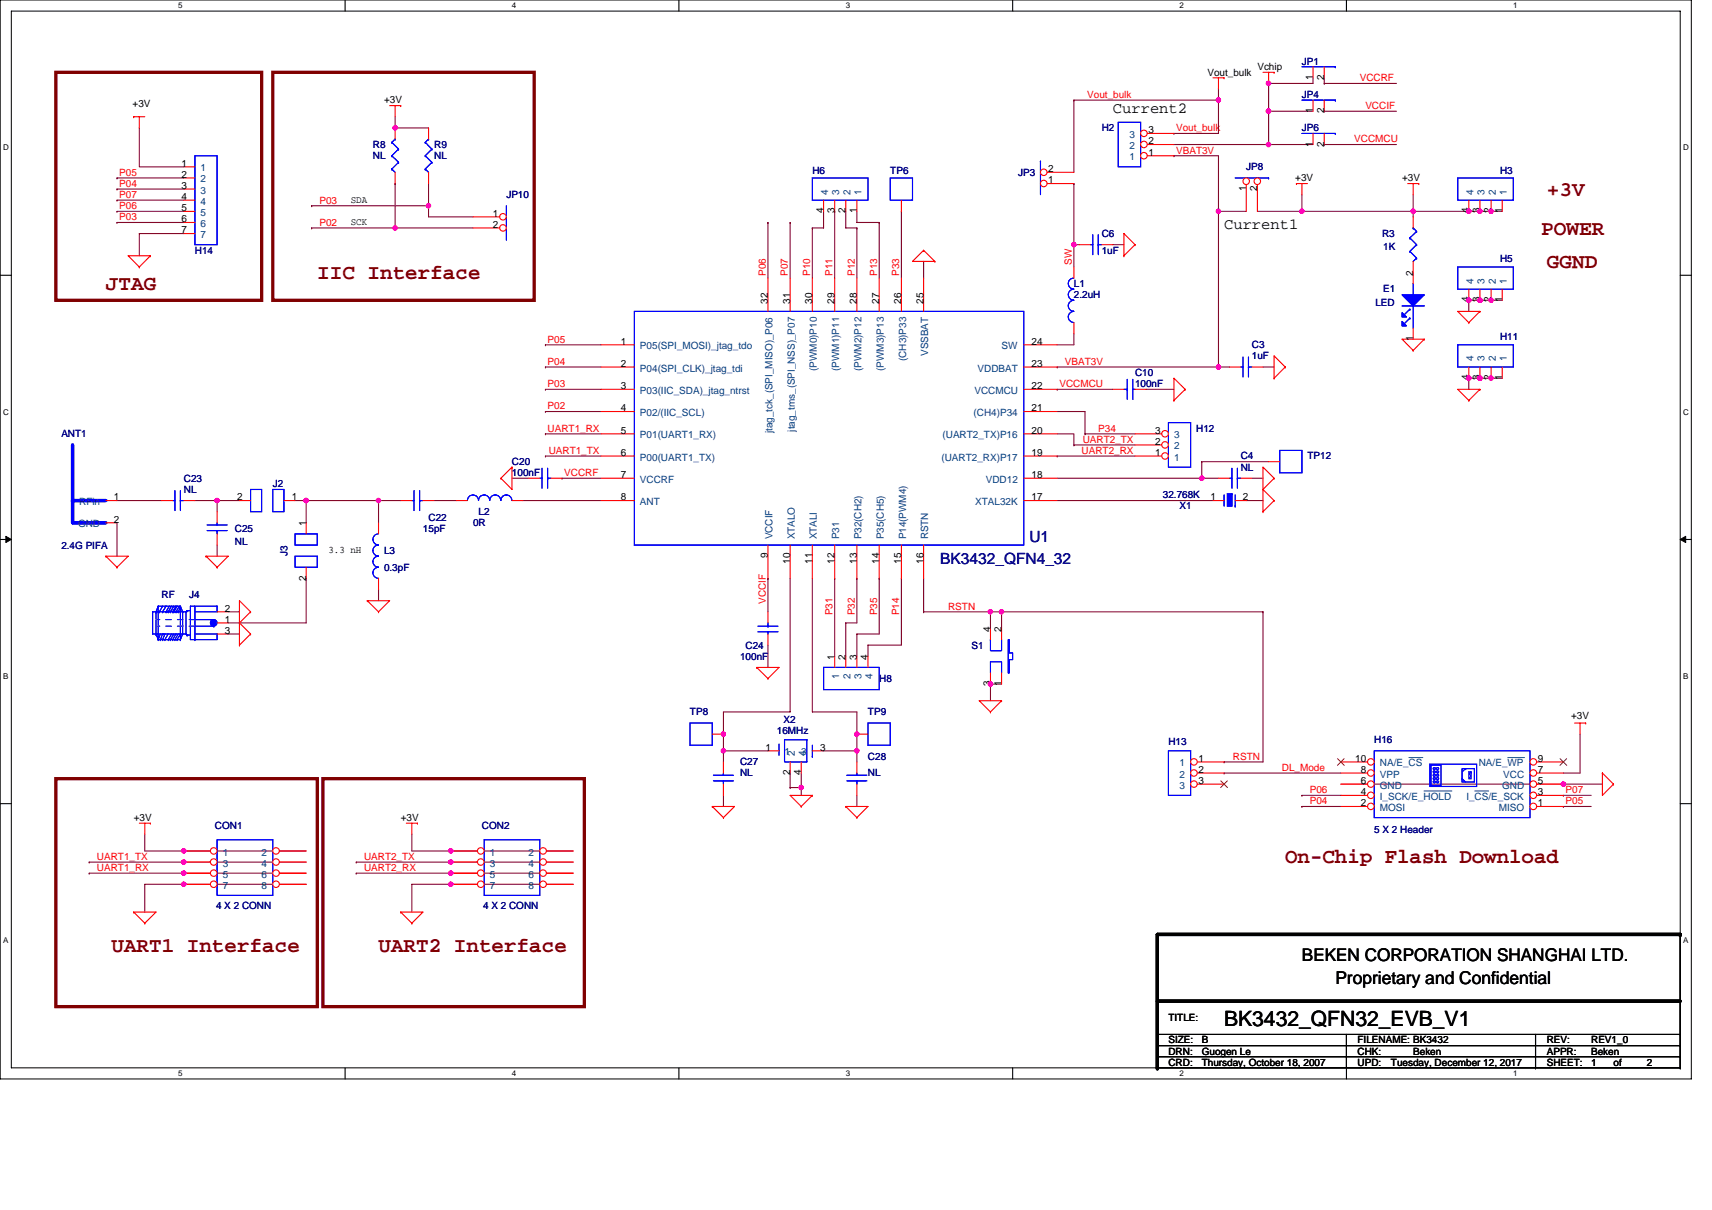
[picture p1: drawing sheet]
<svg xmlns="http://www.w3.org/2000/svg" width="297mm" height="210mm" viewBox="0 0 297 210" stroke-linecap="round" stroke-linejoin="round" font-family="sans-serif">
<path d="M0 0h293.5v187.2h-293.5zM2 1.9h289.5v183.4h-289.5z" fill="none" stroke="#000" stroke-width=".17"/>
<g fill="#fff">
<path d="M30.9 .2h.8v1.6h-.8z"/>
<path d="M30.9 185.5h.8v1.6h-.8z"/>
</g>
<path d="M59.9 0v1.9M59.9 185.3v1.9" fill="none" stroke="#000" stroke-width=".19"/>
<g fill="#fff">
<path d="M88.8 .2h.8v1.6h-.8z"/>
<path d="M88.8 185.5h.8v1.6h-.8z"/>
</g>
<path d="M117.8 0v1.9M117.8 185.3v1.9" fill="none" stroke="#000" stroke-width=".19"/>
<g fill="#fff">
<path d="M146.7 .2h.8v1.6h-.8z"/>
<path d="M146.7 185.5h.8v1.6h-.8z"/>
</g>
<path d="M175.7 0v1.9M175.7 185.3v1.9" fill="none" stroke="#000" stroke-width=".19"/>
<g fill="#fff">
<path d="M204.7 .2h.7v1.6h-.7z"/>
<path d="M204.7 185.5h.7v1.6h-.7z"/>
</g>
<path d="M233.6 0v1.9M233.6 185.3v1.9" fill="none" stroke="#000" stroke-width=".19"/>
<g fill="#fff">
<path d="M262.6 .2h.7v1.6h-.7z"/>
<path d="M262.6 185.5h.7v1.6h-.7z"/>
<path d="M.5 24.8h1v1.6h-1z"/>
<path d="M292 24.8h1v1.6h-1z"/>
<path d="M.5 70.7h1v1.5h-1z"/>
<path d="M292 70.7h1v1.5h-1z"/>
</g>
<path d="M0 47.8h2M291.5 47.8h2" fill="none" stroke="#000" stroke-width=".19"/>
<g fill="#fff">
<path d="M.5 116.5h.9v1.6h-.9z"/>
<path d="M292 116.5h.9v1.6h-.9z"/>
</g>
<path d="M0 93.6h2M291.5 93.6h2" fill="none" stroke="#000" stroke-width=".19"/>
<path d="M1 93.1l1 .5-1 .5zM291.5 93.6l1-.5v1z" fill="#000" stroke="#000" stroke-width=".17"/>
<g fill="#fff">
<path d="M.5 162.4h.9v1.5h-.9z"/>
<path d="M292 162.4h.9v1.5h-.9z"/>
</g>
<g fill="none" stroke="#000" stroke-width=".19">
<path d="M0 139.5h2M291.5 139.5h2M200.8 179.5h90.7M233.6 179.5v5.8M266.4 179.5v5.8M291.5 179.5h.1M291.5 162.2v23.1M200.8 185.3h90.7M200.8 181.5h90.7M200.8 183.4h90.7M266.4 185.3h.1M291.5 181.5h.1"/>
<path d="M291.5 183.4h.1M291.5 185.3h.1"/>
</g>
<g fill="none" stroke="#800040" stroke-width=".19">
<path d="M186.3 17.4v12.5M186.3 17.4h.1M186.3 17.4h25.1M211.4 17.4h.1M211.4 15.4v2M211.4 17.4v5.8h-7.7M220.1 19.3h.1M220.1 14.5h.1M220.1 19.3h7.7M220.1 14.5v10.6M227.8 13.5v1h-7.7M229.8 14.5h.1"/>
<path d="M229.8 19.3h.1M229.8 13.5v1M229.8 14.5h12.5M229.8 19.3h12.5M20.3 30.9h.1M20.3 32.8h.1M20.3 34.7h.1M20.3 36.7h.1M20.3 38.6h.1M20.3 36.7h11.6M20.3 30.9h11.6M20.3 32.8h11.6"/>
<path d="M20.3 34.7h11.6M20.3 38.6h11.6M24.2 22.2v6.8h7.7M54.1 35.7h20.3v1.9h7.7M54.1 39.6h.1M54.1 35.7h.1M54.1 39.6h14.5M68.6 31.9h.1M68.6 39.6h13.5M68.6 22.2h.1M68.6 20.3v1.9M68.6 31.9v7.7"/>
<path d="M68.6 22.2h5.8M74.4 31.9v3.8M133.2 38.6h.1M133.2 38.6v9.7M137.1 38.6h.1M137.1 38.6v9.7M140.9 39.6h.1M140.9 39.6v8.7M142.9 36.7v2.9h-2M144.8 36.7h.1M144.8 36.7v11.6M146.7 36.7v2.9h2"/>
<path d="M148.7 36.7v1.9h3.8M148.7 39.6h.1M148.7 39.6v8.7M152.5 38.6h.1M152.5 38.6v9.7M156.4 36.7h.1M156.4 36.7v11.6M186.3 31.9v10.6h1M186.3 31.9h.1M203.7 25.1h16.4M203.7 23.2h.1M203.7 27h.1"/>
<path d="M203.7 27h7.7v9.7h4.8M211.4 36.7v27h1.9M211.4 36.7h.1M218.2 36.7h7.7M220.1 25.1h7.7M225.9 33.8v2.9M225.9 36.7h.1M225.9 36.7h34.7M229.8 25.1h.1M229.8 25.1h12.5M245.2 36.7h.1M245.2 33.8v2.9"/>
<path d="M245.2 36.7v.9M254.8 36.7h.1M256.8 36.7h.1M258.7 36.7h.1M31.9 40.5h-7.7v3.9M94.6 59.8h.1M94.6 59.8h9.7M160.2 45.4v2.9M186.3 57.9v1.9h-2.9M186.3 42.5h.1M186.3 42.5v3.8M193.1 42.5h1.9"/>
<path d="M254.8 52.1h.1M254.8 52.1h5.8M254.8 52.1v1.9M256.8 52.1h.1M258.7 52.1h.1M94.6 79.1h.1M94.6 71.4h.1M94.6 75.3h.1M94.6 67.6h.1M94.6 63.7h.1M94.6 79.1h9.7M94.6 71.4h9.7"/>
<path d="M94.6 75.3h9.7M94.6 67.6h9.7M94.6 63.7h9.7M183.4 79.1h.1M183.4 71.4h4.9v3.9M183.4 67.6h.1M183.4 63.7h.1M183.4 75.3h2.9v1.9M183.4 79.1h13.5M183.4 67.6h9.7M183.4 63.7h28M186.3 77.2h.1"/>
<path d="M186.3 77.2h10.6M188.3 75.3h.1M188.3 75.3h8.6M198.9 67.6h4.8M219.1 63.7h2M254.8 65.6h.1M254.8 65.6v2M254.8 65.6h5.8M256.8 65.6h.1M258.7 65.6h.1M20.3 90.7v5.8M20.3 86.9h7.7"/>
<path d="M33.8 86.9h3.9M37.7 94.6v1.9M37.7 86.9h3.8M37.7 86.9h.1M37.7 86.9v1.9M51.2 86.9h1.9M53.1 86.9h.1M53.1 86.9h16.4M53.1 86.9v3.8M65.7 86.9h.1M65.7 86.9v3.8M75.3 86.9h3.9"/>
<path d="M88.8 83h2.9M90.8 86.9h13.5M97.5 83h.1M97.5 83h6.8M183.4 86.9h27.1M183.4 83h25.1M208.5 80.1h.1M208.5 80.1h11.6M208.5 83h2.9M208.5 80.1v2.9M216.2 86.9h2.9M217.2 83h1.9"/>
<path d="M39.6 110h1.9M39.6 106.2h1.9M53.1 100.4v7.7h-13.5M65.7 102.3v1.9M133.2 112v3.8M133.2 100.4h.1M133.2 100.4v5.8M137.1 100.4v23.1h-11.6v3.9M140.9 100.4v23.1h7.8v3.9M144.8 100.4h.1M144.8 100.4v13.5M148.7 100.4h.1"/>
<path d="M148.7 100.4v7.7h-2v5.8M152.5 100.4h.1M152.5 100.4v9.6h-3.8v3.9M156.4 100.4h.1M156.4 100.4v11.6h-5.8v1.9M160.2 106.2h.1M160.2 100.4v5.8M160.2 106.2h58.9M171.8 118.7h.1M171.8 118.7v2.9M171.8 106.2v2.9M171.8 106.2h.1"/>
<path d="M171.8 118.7h2M173.8 106.2v2.9M219.1 106.2v26h-6.7M219.1 106.2h.1M125.5 130.3h.1M125.5 130.3v1.9M125.5 138v2M125.5 127.4h.1M125.5 130.3h7.7M125.5 127.4v2.9M137.1 134.2v2.5M137.1 136.7h.1"/>
<path d="M137.1 136.7h1.9M139 134.2v3.8M142.9 130.3h5.8M148.7 138v2M148.7 130.3h.1M148.7 127.4h.1M148.7 127.4v4.8M212.4 134.2h.1M212.4 132.2h.1M212.4 134.2h20.2M225.9 140h.1M225.9 138h.1"/>
<path d="M225.9 140h6.7M225.9 138h6.7M232.6 136.1h38.6M271.2 138h.1M271.2 140h.1M271.2 136.1h.1M271.2 140h4.9M271.2 138h4.9M271.2 136.1h6.8M274.1 127.4v6.8h-2.9M15.5 149.6h.1M15.5 151.5h.1"/>
<path d="M15.5 149.6h37.6M15.5 151.5h37.6M25.1 144.8v2.9h6.8M31.9 147.7h.1M31.9 149.6h.1M31.9 151.5h.1M31.9 153.5h.1M31.9 153.5h-6.8v4.8M31.9 147.7h21.2M31.9 153.5h21.2M61.8 149.6h.1M61.8 151.5h.1"/>
<path d="M61.8 149.6h37.7M61.8 151.5h37.7M71.5 144.8v2.9h6.7M78.2 147.7h.1M78.2 149.6h.1M78.2 151.5h.1M78.2 153.5h.1M78.2 153.5h-6.7v4.8M78.2 147.7h21.3M78.2 153.5h21.3"/>
</g>
<g fill="#f0f" stroke="#f0f" stroke-width=".19">
<circle cx="139" cy="136.7" r=".38"/>
<circle cx="125.5" cy="130.3" r=".38"/>
<circle cx="148.7" cy="130.3" r=".38"/>
<circle cx="171.8" cy="118.7" r=".38"/>
<circle cx="65.7" cy="86.9" r=".38"/>
<circle cx="53.1" cy="86.9" r=".38"/>
<circle cx="256.8" cy="52.1" r=".38"/>
<circle cx="254.8" cy="52.1" r=".38"/>
<circle cx="258.7" cy="52.1" r=".38"/>
<circle cx="258.7" cy="36.7" r=".38"/>
<circle cx="220.1" cy="25.1" r=".38"/>
<circle cx="220.1" cy="19.3" r=".38"/>
<circle cx="220.1" cy="14.5" r=".38"/>
<circle cx="254.8" cy="36.7" r=".38"/>
<circle cx="31.9" cy="147.7" r=".38"/>
<circle cx="31.9" cy="149.6" r=".38"/>
<circle cx="31.9" cy="151.5" r=".38"/>
<circle cx="31.9" cy="153.4" r=".38"/>
<circle cx="68.6" cy="39.6" r=".38"/>
<circle cx="68.6" cy="22.2" r=".38"/>
<circle cx="148.7" cy="127.4" r=".38"/>
<circle cx="125.5" cy="127.4" r=".38"/>
<circle cx="211.4" cy="17.4" r=".38"/>
<circle cx="37.7" cy="86.9" r=".38"/>
<circle cx="74.3" cy="35.7" r=".38"/>
<circle cx="245.2" cy="36.7" r=".38"/>
<circle cx="171.8" cy="106.2" r=".38"/>
<circle cx="186.3" cy="42.4" r=".38"/>
<circle cx="211.4" cy="63.7" r=".38"/>
<circle cx="211.4" cy="36.7" r=".38"/>
<circle cx="256.8" cy="36.7" r=".38"/>
<circle cx="225.9" cy="36.7" r=".38"/>
<circle cx="78.2" cy="147.7" r=".38"/>
<circle cx="78.2" cy="149.6" r=".38"/>
<circle cx="78.2" cy="151.5" r=".38"/>
<circle cx="78.2" cy="153.4" r=".38"/>
<circle cx="258.7" cy="65.6" r=".38"/>
<circle cx="256.8" cy="65.6" r=".38"/>
<circle cx="254.8" cy="65.6" r=".38"/>
<circle cx="208.5" cy="83" r=".38"/>
<circle cx="271.2" cy="136.1" r=".38"/>
<circle cx="173.8" cy="106.2" r=".38"/>
</g>
<g fill="none" stroke="#f00" stroke-width=".19">
<path d="M67.6 18.3h1.9M68.6 18.3v2M69.5 18.3h.1M210.5 13.5h1.9M211.4 13.5v1.9M212.4 13.5h.1M219.1 12.6h2M220.1 12.6v1.9M221.1 12.6h.1M23.2 20.3h.1M23.2 20.3h1.9M24.2 20.3v1.9"/>
<path d="M224.9 31.9h.1M224.9 31.9h2M225.9 31.9v1.9M244.2 31.9h2M245.2 31.9v1.9M246.2 31.9h.1M24.2 46.3h.1M26.1 44.4h-3.9l2 1.9M26.1 44.4h.1M26.1 44.4l-1.9 1.9M160.2 43.4l-1.9 2h3.9M160.2 43.4h.1"/>
<path d="M160.2 43.4l2 2M162.2 45.4h.1M195 44.4h.1M196.9 42.5l-1.9-2v3.9M196.9 42.5h.1M196.9 42.5l-1.9 1.9M247.1 58.9h-3.8l1.9 1.9M247.1 58.9h.1M247.1 58.9l-1.9 1.9M254.8 56h.1M256.8 54h-3.9l1.9 2M256.8 54h.1"/>
<path d="M256.8 54l-2 2M203.7 69.5h.1M205.6 67.6l-1.9-2v3.9M205.6 67.6h.1M205.6 67.6l-1.9 1.9M221.1 65.6h.1M223 63.7l-1.9-1.9v3.8M223 63.7h.1M223 63.7l-1.9 1.9M245.2 60.8h.1M254.8 69.5h.1M256.8 67.6h-3.9l1.9 1.9"/>
<path d="M256.8 67.6h.1M256.8 67.6l-2 1.9M18.4 96.5h3.8l-1.9 1.9M18.4 96.5h.1M18.4 96.5l1.9 1.9M20.3 98.4h.1M35.7 96.5h3.9l-1.9 1.9M35.7 96.5h.1M35.7 96.5l2 1.9M37.7 98.4h.1M86.9 83h.1M88.8 81.1v3.8l-1.9-1.9"/>
<path d="M88.8 81.1h.1M88.8 81.1l-1.9 1.9M219.1 84.9v3.9M219.1 88.8h.1M219.1 84.9h.1M219.1 84.9l2 2M221.1 86.9h.1M221.1 83l-2-1.9v3.8M221.1 83h.1M221.1 86.9l-2 1.9M221.1 83l-2 1.9M41.5 108.1v3.9"/>
<path d="M41.5 112h.1M41.5 108.1h.1M41.5 108.1l2 1.9M43.5 110h.1M43.5 106.2l-2-2v3.9M43.5 106.2h.1M43.5 110l-2 2M43.5 106.2l-2 1.9M63.7 104.2h3.9l-1.9 2M63.7 104.2h.1M63.7 104.2l2 2M65.7 106.2h.1"/>
<path d="M131.3 115.8h3.9l-2 2M131.3 115.8h.1M131.3 115.8l1.9 2M133.2 117.8h.1M123.6 140h3.8l-1.9 1.9M123.6 140h.1M123.6 140l1.9 1.9M139 140h.1M140.9 138h-3.8l1.9 2M140.9 138h.1M140.9 138l-1.9 2M146.7 140h3.9l-1.9 1.9"/>
<path d="M146.7 140h.1M146.7 140l2 1.9M171.8 123.5h.1M173.8 121.6h-3.9l1.9 1.9M173.8 121.6h.1M173.8 121.6l-2 1.9M273.2 125.5h1.9M274.1 125.5v1.9M275.1 125.5h.1M278 134.2v3.8l1.9-1.9M278 134.2h.1M278 134.2l1.9 1.9"/>
<path d="M279.9 136.1h.1M23.2 158.3h3.9l-2 1.9M23.2 158.3h.1M23.2 158.3l1.9 1.9M24.2 142.9h1.9M25.1 142.9v1.9M26.1 142.9h.1M69.5 158.3h3.9l-1.9 1.9M69.5 158.3h.1M69.5 158.3l2 1.9M70.5 142.9h1.9M71.5 142.9v1.9"/>
<path d="M72.4 142.9h.1M125.5 141.9h.1M148.7 141.9h.1M25.1 160.2h.1M71.5 160.2h.1"/>
</g>
<path d="M200.8 173.7h90.7M291.5 162.2h.1M291.5 162.2h-90.7v23.1M200.8 185.3h.1" fill="none" stroke="#000" stroke-width=".57"/>
<path d="M9.7 12.6h35.7v39.5h-35.7zM47.3 12.6h45.4v39.5h-45.4zM9.7 135.1h45.4v39.6h-45.4zM56 135.1h45.4v39.6h-45.4z" fill="none" stroke="#800000" stroke-width=".57"/>
<path d="M87.9 35.7v5.8M87.9 41.5h.1" fill="none" stroke="#00f" stroke-width=".19"/>
<circle cx="87.3" cy="37.6" r=".57" fill="#fff" stroke="#f00" stroke-width=".19"/>
<path d="M82.1 37.6h4.6" fill="none" stroke="#f00" stroke-width=".19"/>
<circle cx="87.3" cy="39.5" r=".57" fill="#fff" stroke="#f00" stroke-width=".19"/>
<path d="M227.8 11.6v1.9M229.8 11.6v1.9M82.1 39.6h4.6" fill="none" stroke="#f00" stroke-width=".19"/>
<path d="M225.9 11.6h5.8M231.7 11.6h.1M84 145.7h9.7v9.7h-9.7z" fill="none" stroke="#00f" stroke-width=".19"/>
<circle cx="83.4" cy="147.7" r=".57" fill="#fff" stroke="#f00" stroke-width=".19"/>
<path d="M78.2 147.7h4.6" fill="none" stroke="#f00" stroke-width=".19"/>
<circle cx="94.2" cy="147.7" r=".57" fill="#fff" stroke="#f00" stroke-width=".19"/>
<path d="M94.8 147.7h4.7" fill="none" stroke="#f00" stroke-width=".19"/>
<circle cx="83.4" cy="149.6" r=".57" fill="#fff" stroke="#f00" stroke-width=".19"/>
<path d="M78.2 149.6h4.6" fill="none" stroke="#f00" stroke-width=".19"/>
<circle cx="94.2" cy="149.6" r=".57" fill="#fff" stroke="#f00" stroke-width=".19"/>
<path d="M94.8 149.6h4.7" fill="none" stroke="#f00" stroke-width=".19"/>
<circle cx="83.4" cy="151.5" r=".57" fill="#fff" stroke="#f00" stroke-width=".19"/>
<path d="M78.2 151.5h4.6" fill="none" stroke="#f00" stroke-width=".19"/>
<circle cx="94.2" cy="151.5" r=".57" fill="#fff" stroke="#f00" stroke-width=".19"/>
<path d="M94.8 151.5h4.7" fill="none" stroke="#f00" stroke-width=".19"/>
<circle cx="83.4" cy="153.4" r=".57" fill="#fff" stroke="#f00" stroke-width=".19"/>
<path d="M78.2 153.5h4.6" fill="none" stroke="#f00" stroke-width=".19"/>
<circle cx="94.2" cy="153.4" r=".57" fill="#fff" stroke="#f00" stroke-width=".19"/>
<g fill="none" stroke="#f00" stroke-width=".19">
<path d="M227.8 17.4v1.9M229.8 17.4v1.9M142.9 34.7v2M144.8 34.7v2M146.7 34.7v2M148.7 34.7v2M133.2 106.2v1.9M133.2 110v2M171.8 109.1v1.9M171.8 116.8v1.9M173.8 109.1v1.9M173.8 116.8v1.9"/>
<path d="M94.8 153.5h4.7"/>
</g>
<g fill="none" stroke="#00f" stroke-width=".19">
<path d="M225.9 17.4h5.8M231.7 17.4h.1M140.9 30.9h9.7v3.8h-9.7zM194 21.2h3.9v7.8h-3.9zM131.5 108.7h3.5M131.5 109.6h3.5M133.2 109.6v.4M133.2 108.7h.1M133.2 108.1v.6M171.8 116.8v-1.9h2v1.9M171.8 111v1.9h2v-1.9M171.8 111h.1"/>
<path d="M174.9 111h.2v2.3h.6v1.2h-.6v2.3h-.2z"/>
</g>
<circle cx="198.5" cy="27" r=".57" fill="#fff" stroke="#f00" stroke-width=".19"/>
<path d="M199.1 27h4.6" fill="none" stroke="#f00" stroke-width=".19"/>
<circle cx="198.5" cy="25.1" r=".57" fill="#fff" stroke="#f00" stroke-width=".19"/>
<path d="M199.1 25.1h4.6" fill="none" stroke="#f00" stroke-width=".19"/>
<circle cx="198.5" cy="23.1" r=".57" fill="#fff" stroke="#f00" stroke-width=".19"/>
<path d="M199.1 23.2h4.6" fill="none" stroke="#f00" stroke-width=".19"/>
<path d="M202.7 73.3h3.9v7.8h-3.9z" fill="none" stroke="#00f" stroke-width=".19"/>
<circle cx="202.1" cy="79.1" r=".57" fill="#fff" stroke="#f00" stroke-width=".19"/>
<path d="M196.9 79.1h4.7" fill="none" stroke="#f00" stroke-width=".19"/>
<circle cx="202.1" cy="77.2" r=".57" fill="#fff" stroke="#f00" stroke-width=".19"/>
<path d="M196.9 77.2h4.7" fill="none" stroke="#f00" stroke-width=".19"/>
<circle cx="202.1" cy="75.3" r=".57" fill="#fff" stroke="#f00" stroke-width=".19"/>
<g fill="none" stroke="#f00" stroke-width=".19">
<path d="M74.4 22.2v1.9M74.4 29.9v2M156.4 34.7v2M254.8 34.7v2M256.8 34.7v2M258.7 34.7v2M260.6 34.7v2M104.3 59.8h5.8M133.2 48.3v5.7M137.1 48.3v5.7M140.9 48.3v5.7M144.8 48.3v5.7"/>
<path d="M148.7 48.3v5.7M152.5 48.3v5.7M156.4 48.3v5.7M160.2 48.3v5.7M177.6 59.8h5.8M187.3 42.5h1.9M191.2 42.5h1.9M104.3 75.3h5.8M104.3 63.7h5.8M104.3 67.6h5.8M104.3 79.1h5.8M104.3 71.4h5.8"/>
<path d="M177.6 75.3h5.8M177.6 63.7h5.8M177.6 67.6h5.8M177.6 79.1h5.8M177.6 71.4h5.8M196.9 75.3h4.7M213.3 63.7h2M217.2 63.7h1.9M65.7 90.7v1.9M104.3 86.9h5.8M104.3 83h5.8M133.2 94.6v5.8"/>
<path d="M137.1 94.6v5.8M140.9 94.6v5.8M144.8 94.6v5.8M148.7 94.6v5.8M152.5 94.6v5.8M156.4 94.6v5.8M160.2 94.6v5.8M177.6 86.9h5.8M177.6 83h5.8M65.7 100.4v1.9M125.5 132.2v2M125.5 136.1v1.9"/>
</g>
<g fill="none" stroke="#00f" stroke-width=".19">
<path d="M73.8 29.3h.1M73.8 27h.1M73.8 24.7h.1M73.8 29.3l.6 .6M73.8 27l1.1 1.2M73.8 24.7l1.1 1.2M74.4 24.1h.1M74.4 24.1l-.6 .6M74.9 28.2h.1M74.9 25.9h.1M74.9 28.2l-1.1 1.1M74.9 25.9l-1.1 1.1"/>
<path d="M154.5 30.9h3.8v3.8h-3.8zM252.9 30.9h9.7v3.8h-9.7zM110.1 54h67.5v40.6h-67.5zM189.2 42.5h.4M189.6 40.7v3.5M190.6 40.7v3.5M190.6 42.5h.1M190.6 42.5h.6M215.3 63.7h.4M215.7 62v3.4M216.6 62v3.4M216.6 63.7h.1"/>
<path d="M216.6 63.7h.6M65.7 98.4a.95 .95 0 0 0-1 1 .95 .95 0 0 0 1 1M65.7 94.6a.96 .96 0 0 0-1 1 .96 .96 0 0 0 1 .9 .95 .95 0 0 0-1 1 .95 .95 0 0 0 1 .9M65.7 92.6a.96 .96 0 0 0-1 1 .96 .96 0 0 0 1 1M123.8 135.5h3.5M123.8 134.5h3.5M125.5 134.2v.3M125.5 135.5h.1M125.5 135.5v.6M37.7 145.7h9.6v9.7h-9.6z"/>
</g>
<circle cx="37.1" cy="147.7" r=".57" fill="#fff" stroke="#f00" stroke-width=".19"/>
<path d="M31.9 147.7h4.6" fill="none" stroke="#f00" stroke-width=".19"/>
<circle cx="47.9" cy="147.7" r=".57" fill="#fff" stroke="#f00" stroke-width=".19"/>
<path d="M48.5 147.7h4.6" fill="none" stroke="#f00" stroke-width=".19"/>
<circle cx="37.1" cy="149.6" r=".57" fill="#fff" stroke="#f00" stroke-width=".19"/>
<path d="M31.9 149.6h4.6" fill="none" stroke="#f00" stroke-width=".19"/>
<circle cx="47.9" cy="149.6" r=".57" fill="#fff" stroke="#f00" stroke-width=".19"/>
<path d="M48.5 149.6h4.6" fill="none" stroke="#f00" stroke-width=".19"/>
<circle cx="37.1" cy="151.5" r=".57" fill="#fff" stroke="#f00" stroke-width=".19"/>
<path d="M31.9 151.5h4.6" fill="none" stroke="#f00" stroke-width=".19"/>
<circle cx="47.9" cy="151.5" r=".57" fill="#fff" stroke="#f00" stroke-width=".19"/>
<path d="M48.5 151.5h4.6" fill="none" stroke="#f00" stroke-width=".19"/>
<circle cx="37.1" cy="153.4" r=".57" fill="#fff" stroke="#f00" stroke-width=".19"/>
<path d="M31.9 153.5h4.6" fill="none" stroke="#f00" stroke-width=".19"/>
<circle cx="47.9" cy="153.4" r=".57" fill="#fff" stroke="#f00" stroke-width=".19"/>
<path d="M254.8 50.2v1.9M256.8 50.2v1.9M258.7 50.2v1.9M260.6 50.2v1.9M210.5 86.9h1.9M214.3 86.9h1.9M48.5 153.5h4.6" fill="none" stroke="#f00" stroke-width=".19"/>
<g fill="none" stroke="#00f" stroke-width=".19">
<path d="M252.9 46.3h9.7v3.9h-9.7zM212.4 85.9v1.9M214.3 87.8h.1M214.3 85.9v1.9M238.4 130.3h27.1v11.6h-27.1zM248.1 132.6h8.1v3.9h-8.1zM248.3 132.8h1.7v3.5h-1.7zM249.3 135.6h.3v.2h-.3zM249.3 135h.3v.2h-.3zM249.3 134.4h.3v.3h-.3zM249.3 133.8h.3v.3h-.3zM249.3 133.2h.3v.3h-.3z"/>
<path d="M253.7 133.4h2.1v2.3h-2.1zM253.7 135.1h.1M253.7 135.1l.6 .6M254.3 133.4h.1M254.3 133.4l-.6 .6"/>
<circle cx="248.9" cy="134.5" r=".19"/>
<circle cx="248.9" cy="135.7" r=".19"/>
<circle cx="248.9" cy="133.4" r=".19"/>
<circle cx="248.9" cy="135.1" r=".19"/>
<circle cx="248.9" cy="134" r=".19"/>
</g>
<g fill="#00f" stroke="#00f" stroke-width=".19">
<path d="M213 85.7v2.1h.7v-2.1z" fill-rule="evenodd"/>
<path d="M213 85.7v2.1h.7v-2.1z" fill-rule="evenodd"/>
</g>
<path d="M254.8 134h.4v1.1h-.4z" fill="#fff"/>
<path d="M254.8 134v1.1h.4v-1.1z" fill-rule="evenodd" fill="#00f" stroke="#00f" stroke-width=".19"/>
<g fill="none" stroke="#00f" stroke-width=".19">
<path d="M238.4 130.3h27.1v11.6h-27.1zM248.1 132.6h8.1v3.9h-8.1zM248.3 132.8h1.7v3.5h-1.7zM249.3 135.6h.3v.2h-.3zM249.3 135h.3v.2h-.3zM249.3 134.4h.3v.3h-.3zM249.3 133.8h.3v.3h-.3zM249.3 133.2h.3v.3h-.3zM253.7 133.4h2.1v2.3h-2.1zM253.7 135.1h.1M253.7 135.1l.6 .6M254.3 133.4h.1"/>
<path d="M254.3 133.4l-.6 .6"/>
<circle cx="248.9" cy="134.5" r=".19"/>
<circle cx="248.9" cy="135.7" r=".19"/>
<circle cx="248.9" cy="133.4" r=".19"/>
<circle cx="248.9" cy="135.1" r=".19"/>
<circle cx="248.9" cy="134" r=".19"/>
</g>
<path d="M254.8 134h.4v1.1h-.4z" fill="#fff"/>
<path d="M254.8 134v1.1h.4v-1.1z" fill-rule="evenodd" fill="#00f" stroke="#00f" stroke-width=".19"/>
<circle cx="266" cy="139.9" r=".57" fill="#fff" stroke="#f00" stroke-width=".19"/>
<path d="M266.6 140h4.6" fill="none" stroke="#f00" stroke-width=".19"/>
<circle cx="237.9" cy="139.9" r=".57" fill="#fff" stroke="#f00" stroke-width=".19"/>
<path d="M232.6 140h4.7" fill="none" stroke="#f00" stroke-width=".19"/>
<circle cx="266" cy="138" r=".57" fill="#fff" stroke="#f00" stroke-width=".19"/>
<path d="M266.6 138h4.6" fill="none" stroke="#f00" stroke-width=".19"/>
<path d="M255.9 137.3h2.4" fill="none" stroke="#004080" stroke-width=".17"/>
<circle cx="237.9" cy="138" r=".57" fill="#fff" stroke="#f00" stroke-width=".19"/>
<path d="M232.6 138h4.7" fill="none" stroke="#f00" stroke-width=".19"/>
<path d="M247.1 137.3h4.8" fill="none" stroke="#004080" stroke-width=".17"/>
<circle cx="266" cy="136.1" r=".57" fill="#fff" stroke="#f00" stroke-width=".19"/>
<path d="M266.6 136.1h4.6" fill="none" stroke="#f00" stroke-width=".19"/>
<circle cx="237.9" cy="136.1" r=".57" fill="#fff" stroke="#f00" stroke-width=".19"/>
<path d="M232.6 136.1h4.7" fill="none" stroke="#f00" stroke-width=".19"/>
<circle cx="266" cy="134.1" r=".57" fill="#fff" stroke="#f00" stroke-width=".19"/>
<path d="M266.6 134.2h4.6" fill="none" stroke="#f00" stroke-width=".19"/>
<circle cx="237.9" cy="134.1" r=".57" fill="#fff" stroke="#f00" stroke-width=".19"/>
<path d="M232.6 134.2h4.7" fill="none" stroke="#f00" stroke-width=".19"/>
<circle cx="266" cy="132.2" r=".57" fill="#fff" stroke="#f00" stroke-width=".19"/>
<path d="M266.6 132.2h4.6" fill="none" stroke="#f00" stroke-width=".19"/>
<path d="M270.7 131.7l1.1 1.1M271.8 131.7l-1.1 1.1" fill="none" stroke="#804000" stroke-width=".17"/>
<path d="M261.6 131.5h2.9" fill="none" stroke="#004080" stroke-width=".17"/>
<circle cx="237.9" cy="132.2" r=".57" fill="#fff" stroke="#f00" stroke-width=".19"/>
<path d="M245.2 47.3v1.9M245.2 56.9v2M254.8 63.7v1.9M256.8 63.7v1.9M258.7 63.7v1.9M260.6 63.7v1.9M232.6 132.2h4.7" fill="none" stroke="#f00" stroke-width=".19"/>
<path d="M232.1 131.7l1.1 1.1M233.2 131.7l-1.2 1.1" fill="none" stroke="#804000" stroke-width=".17"/>
<path d="M244.5 131.5h2.4" fill="none" stroke="#004080" stroke-width=".17"/>
<path d="M243.3 53.1h3.8M244.6 53.7h.1M244.6 55.2h.1M244.6 53.7l-1 .9M244.6 55.2l-1 1M245.2 49.2v2M245.2 53.1v3.8M252.9 59.8h9.7v3.9h-9.7zM202.7 130.3h3.9v7.7h-3.9z" fill="none" stroke="#00f" stroke-width=".19"/>
<g fill="#00f" stroke="#00f" stroke-width=".19">
<path d="M243.3 51.2h3.8l-1.9 1.9z" fill-rule="evenodd"/>
<path d="M243.3 54.3l.7 .7h-.7z" fill-rule="evenodd"/>
<path d="M243.3 55.8l.7 .8h-.7z" fill-rule="evenodd"/>
<path d="M243.3 51.2h3.8l-1.9 1.9z" fill-rule="evenodd"/>
<path d="M243.3 54.3l.7 .7h-.7z" fill-rule="evenodd"/>
<path d="M243.3 55.8l.7 .8h-.7z" fill-rule="evenodd"/>
</g>
<circle cx="207.2" cy="132.2" r=".57" fill="#fff" stroke="#f00" stroke-width=".19"/>
<path d="M207.7 132.2h4.7" fill="none" stroke="#f00" stroke-width=".19"/>
<circle cx="207.2" cy="134.1" r=".57" fill="#fff" stroke="#f00" stroke-width=".19"/>
<path d="M207.7 134.2h4.7" fill="none" stroke="#f00" stroke-width=".19"/>
<circle cx="207.2" cy="136.1" r=".57" fill="#fff" stroke="#f00" stroke-width=".19"/>
<path d="M31.9 29h1.9M31.9 30.9h1.9M31.9 32.8h1.9M31.9 34.7h1.9M31.9 36.7h1.9M31.9 38.6h1.9M31.9 40.5h1.9M207.7 136.1h4.7" fill="none" stroke="#f00" stroke-width=".19"/>
<path d="M211.8 135.5l1.2 1.2M213 135.5l-1.2 1.2" fill="none" stroke="#804000" stroke-width=".17"/>
<path d="M33.8 27h3.9v15.5h-3.9zM180.5 28h.1M180.5 28v5.8" fill="none" stroke="#00f" stroke-width=".19"/>
<circle cx="181.1" cy="31.8" r=".57" fill="#fff" stroke="#f00" stroke-width=".19"/>
<path d="M181.7 31.9h4.6" fill="none" stroke="#f00" stroke-width=".19"/>
<circle cx="181.1" cy="29.9" r=".57" fill="#fff" stroke="#f00" stroke-width=".19"/>
<g fill="none" stroke="#f00" stroke-width=".19">
<path d="M181.7 29.9h4.6M186.3 46.3v2M186.3 56v1.9M28 86.9h1.9M31.9 86.9h1.9M41.5 86.9h2M49.3 86.9h1.9M53.1 90.7v1.9M53.1 98.4v2M79.2 86.9h1.9M88.8 86.9h2M211.4 83h1.9"/>
<path d="M215.3 83h1.9M37.7 108.1h1.9M37.7 106.2h1.9M37.7 110h1.9M144.8 113.9v1.9M146.7 113.9v1.9M148.7 113.9v1.9M150.6 113.9v1.9M123.6 127.4h1.9M133.2 130.3h2M137.1 132.2v2M139 132.2v2"/>
<path d="M140.9 130.3h2"/>
</g>
<g fill="none" stroke="#00f" stroke-width=".19">
<path d="M214.3 30.9h5.8M220.1 30.9h.1M186.3 54a.96 .96 0 0 0-.9 1 .96 .96 0 0 0 .9 1M186.3 48.3a.96 .96 0 0 0-.9 .9 .96 .96 0 0 0 .9 1 .96 .96 0 0 0-.9 .9 .96 .96 0 0 0 .9 1 .95 .95 0 0 0-.9 1 .95 .95 0 0 0 .9 .9M29.9 86.9h.4M30.3 85.1v3.5M31.3 85.1v3.5M31.3 86.9h.1M31.3 86.9h.6M43.5 84.9h1.9v3.9h-1.9zM47.3 84.9h2v3.9h-2zM51.2 96.5h3.9v1.9h-3.9z"/>
<path d="M51.2 92.6h3.9v2h-3.9zM81.1 86.8a.95 .95 0 0 1 1-.9 .95 .95 0 0 1 .9 .9 .97 .97 0 0 1 1-.9 .97 .97 0 0 1 1 .9 .96 .96 0 0 1 .9-.9 .96 .96 0 0 1 1 .9M86.9 86.8a.95 .95 0 0 1 1-.9 .95 .95 0 0 1 .9 .9M213.3 83h.4M213.7 81.3v3.4M214.7 81.3v3.4M214.7 83h.1M214.7 83h.6M27.1 106.2h.1M27.1 110h.1M27.1 106.2v4M27.1 110l.3 1"/>
<path d="M27.4 105.2h3.9M27.4 111h3.9M27.4 105.2v5.8M27.4 110.8v.2M27.4 111h.1M27.4 105.2l-.3 1M27.6 106.2h.1M27.8 111h.1M27.8 110l-.4 1M28.2 106.2h.1M28.2 111h.1M28.2 105.2l-.6 1"/>
<path d="M28.4 110h-.2l-.4 1M28.6 111h.1M28.6 110l-.4 1M28.8 106.2h.1M28.8 105.2l-.6 1M29.2 106.2h.1M29.2 111h.1M29.2 110l-.6 1M29.4 105.2l-.6 1M29.6 106.2h.1M29.6 111h.1M29.8 105.2l-.6 1"/>
<path d="M29.8 110l-.6 1M29.9 106.2h.1M29.9 111h.1M30.2 106.2h.1M30.2 105.2l-.6 1M30.2 110l-.6 1M30.3 111h.1M30.5 106.2h.1M30.5 105.2l-.6 1M30.5 110l-.6 1M30.7 111h.1M30.7 105.2l-.5 1"/>
<path d="M30.9 106.2h.1M30.9 110l-.6 1M31.1 105.2l-.6 1M31.3 105.2v5.8M31.3 111h.1M31.3 105.2l.4 1M31.3 105.4l-.4 .8M31.3 110l-.6 1M31.7 106.2v3.8l-.4 1M31.7 106.2h.1M32.3 106.2h-5.8v3.8h5.8M32.3 106.2v3.8"/>
<path d="M32.3 110l.2 .2M32.5 106h.1M32.5 110.2h.1M32.5 106h.5M32.5 110.2h.5M32.5 106l-.2 .2M33 105.2h.8v5.8h-.8zM33.8 111h.1M33.8 105.2h3.9v1h-3.9M33.8 110h3.9v1h-3.9M33.8 107.5h3.3M33.8 108.7h3.3"/>
<path d="M37.1 108.7h.1M142.9 115.8h9.6v3.9h-9.6zM119.7 125.5h3.9v3.8h-3.9zM135.2 129.1v2M136.1 128.4h3.9v3.8h-3.9zM140.9 131.3h.1M140.9 129.3v2"/>
</g>
<circle cx="37.1" cy="108.1" r=".57" fill="#00f" stroke="#00f" stroke-width=".19"/>
<path d="M27.1 107.5h.1M27.1 108.7h.1M33.8 107.5h-6.7M33.8 108.7h-6.7" fill="none" stroke="#fff" stroke-width=".17" stroke-dasharray="1 1 1 1 1 1 1 1"/>
<path d="M27.1 107.5h.1M27.1 108.7h.1M33.8 107.5h-6.7M33.8 108.7h-6.7" fill="none" stroke="#00f" stroke-width=".17" stroke-dasharray="1 1 1 1 1 1 1 1"/>
<circle cx="216.2" cy="31.5" r=".57" fill="#fff" stroke="#f00" stroke-width=".19"/>
<path d="M216.2 32v4.7" fill="none" stroke="#f00" stroke-width=".19"/>
<circle cx="218.1" cy="31.5" r=".57" fill="#fff" stroke="#f00" stroke-width=".19"/>
<g fill="none" stroke="#f00" stroke-width=".19">
<path d="M68.6 22.2v1.9M68.6 29.9v2M218.2 32v4.7M227.8 23.2v1.9M229.8 23.2v1.9M245.2 37.6v2M245.2 45.4v1.9M193.1 67.6h1.9M196.9 67.6h2M18.4 86.9h1.9M18.4 90.7h1.9M37.7 88.8v1.9"/>
<path d="M37.7 92.6v2M69.5 86.9h2M73.4 86.9h1.9M91.7 83h2M95.6 83h1.9M220.1 80.1h1.9M148.7 127.4h1.9M148.7 132.2v2M148.7 136.1v1.9"/>
</g>
<g fill="none" stroke="#00f" stroke-width=".19">
<path d="M68 29.3h.1M68 27h.1M68 24.7h.1M68 29.3l.6 .6M68 27l1.1 1.2M68 24.7l1.1 1.2M68.6 24.1h.1M68.6 24.1l-.6 .6M69.1 28.2h.1M69.1 25.9h.1M69.1 28.2l-1.1 1.1M69.1 25.9l-1.1 1.1"/>
<path d="M225.9 23.2h5.8M231.7 23.2h.1M245.2 39.6h.1M245.2 39.6l.6 .6M244.6 43.6h.1M244.6 41.3h.1M244.6 43.6l1.2 1.2M244.6 41.3l1.2 1.2M245.8 44.8h.1M245.8 42.5h.1M245.8 40.2h.1M245.8 44.8l-.6 .6"/>
<path d="M245.8 42.5l-1.2 1.1M245.8 40.2l-1.2 1.1M195 67.6h.6M195.6 65.8v3.5M195.6 67.6h.1M196.6 67.6h.3M196.6 65.8v3.5M222 78.2h3.9v3.8h-3.9zM35.9 92.1h3.5M35.9 91.1h3.5M37.7 90.7v.4M37.7 92.1h.1"/>
<path d="M37.7 92.1v.5M71.5 86.9h.3M71.8 85.1v3.5M72.8 85.1v3.5M72.8 86.9h.1M72.8 86.9h.6M93.7 83h.3M94 81.3v3.4M95 81.3v3.4M95 83h.1M95 83h.6M146.9 135.5h3.5"/>
<path d="M146.9 134.5h3.5M148.7 134.2v.3M148.7 135.5h.1M148.7 135.5v.6M150.6 125.5h3.9v3.8h-3.9z"/>
</g>
<path d="M12.6 77.2v13.5h5.8M12.6 86.9h.1M12.6 86.9h5.8" fill="none" stroke="#00f" stroke-width=".57"/>
<g fill="#f0f" stroke="#f0f" stroke-width=".19">
<circle cx="139" cy="136.7" r=".38"/>
<circle cx="125.5" cy="130.3" r=".38"/>
<circle cx="148.7" cy="130.3" r=".38"/>
<circle cx="171.8" cy="118.7" r=".38"/>
<circle cx="65.7" cy="86.9" r=".38"/>
<circle cx="53.1" cy="86.9" r=".38"/>
<circle cx="256.8" cy="52.1" r=".38"/>
<circle cx="254.8" cy="52.1" r=".38"/>
<circle cx="258.7" cy="52.1" r=".38"/>
<circle cx="258.7" cy="36.7" r=".38"/>
<circle cx="220.1" cy="25.1" r=".38"/>
<circle cx="220.1" cy="19.3" r=".38"/>
<circle cx="220.1" cy="14.5" r=".38"/>
<circle cx="254.8" cy="36.7" r=".38"/>
<circle cx="31.9" cy="147.7" r=".38"/>
<circle cx="31.9" cy="149.6" r=".38"/>
<circle cx="31.9" cy="151.5" r=".38"/>
<circle cx="31.9" cy="153.4" r=".38"/>
<circle cx="68.6" cy="39.6" r=".38"/>
<circle cx="68.6" cy="22.2" r=".38"/>
<circle cx="148.7" cy="127.4" r=".38"/>
<circle cx="125.5" cy="127.4" r=".38"/>
<circle cx="211.4" cy="17.4" r=".38"/>
<circle cx="37.7" cy="86.9" r=".38"/>
<circle cx="74.3" cy="35.7" r=".38"/>
<circle cx="245.2" cy="36.7" r=".38"/>
<circle cx="171.8" cy="106.2" r=".38"/>
<circle cx="186.3" cy="42.4" r=".38"/>
<circle cx="211.4" cy="63.7" r=".38"/>
<circle cx="211.4" cy="36.7" r=".38"/>
<circle cx="256.8" cy="36.7" r=".38"/>
<circle cx="225.9" cy="36.7" r=".38"/>
<circle cx="78.2" cy="147.7" r=".38"/>
<circle cx="78.2" cy="149.6" r=".38"/>
<circle cx="78.2" cy="151.5" r=".38"/>
<circle cx="78.2" cy="153.4" r=".38"/>
<circle cx="258.7" cy="65.6" r=".38"/>
<circle cx="256.8" cy="65.6" r=".38"/>
<circle cx="254.8" cy="65.6" r=".38"/>
<circle cx="208.5" cy="83" r=".38"/>
<circle cx="271.2" cy="136.1" r=".38"/>
<circle cx="173.8" cy="106.2" r=".38"/>
</g>
<g font-size="3.7" fill="#800000">
<text x="268.4" y="34">+3V</text>
<text x="267.4" y="40.7">POWER</text>
<text x="268.4" y="46.5">GGND</text>
<text x="18.4" y="50.4">JTAG</text>
<text x="55.1" y="48.4">IIC Interface</text>
<text x="223" y="149.8">On-Chip Flash Download</text>
<text x="19.3" y="165.2">UART1 Interface</text>
<text x="65.7" y="165.2">UART2 Interface</text>
</g>
<text font-size="3.7" x="212.4" y="178">BK3432_QFN32_EVB_V1</text>
<text font-size="3.1" x="231.7" y="170.7">Proprietary and Confidential</text>
<text font-size="3" x="225.9" y="166.8">BEKEN CORPORATION SHANGHAI LTD.</text>
<g font-size="2.7">
<text x="193.1" y="19.5">Current2</text>
<text x="212.4" y="39.8">Current1</text>
</g>
<g font-size="2.7" fill="#000080">
<text x="178.6" y="94.1">U1</text>
<text x="163.1" y="97.9">BK3432_QFN4_32</text>
</g>
<g font-size="1.7" fill="#000080">
<text x="225.9" y="11.2">JP1</text>
<text x="225.9" y="17">JP4</text>
<text x="191.2" y="22.8">H2</text>
<text x="225.9" y="22.8">JP6</text>
<text x="64.7" y="25.7">R8</text>
<text x="64.7" y="27.6">NL</text>
<text x="75.3" y="25.7">R9</text>
<text x="75.3" y="27.6">NL</text>
<text x="216.2" y="29.5">JP8</text>
<text x="87.9" y="34.4">JP10</text>
<text x="140.9" y="30.1">H6</text>
<text x="154.5" y="30.1">TP6</text>
<text x="176.7" y="30.5">JP3</text>
<text x="260.3" y="30.1">H3</text>
<text x="191.2" y="41.1">C6</text>
<text x="239.8" y="41.1">R3</text>
<text x="33.8" y="44">H14</text>
<text x="191.2" y="44">1uF</text>
<text x="240" y="43.4">1K</text>
<text x="260.3" y="45.6">H5</text>
<text x="186.3" y="49.8">L1</text>
<text x="186.3" y="51.7">2.2uH</text>
<text x="238.6" y="53.1">LED</text>
<text x="240" y="50.8">E1</text>
<text x="260.3" y="59.1">H11</text>
<text x="196.9" y="65.2">C10</text>
<text x="217.2" y="60.4">C3</text>
<text x="217.2" y="62.4">1uF</text>
<text x="196.9" y="67.2">100nF</text>
<text x="10.6" y="75.9">ANT1</text>
<text x="207.6" y="74.9">H12</text>
<text x="31.9" y="83.6">C23</text>
<text x="88.8" y="80.7">C20</text>
<text x="88.8" y="82.6">100nF</text>
<text x="215.3" y="79.7">C4</text>
<text x="215.3" y="81.7">NL</text>
<text x="226.9" y="79.7">TP12</text>
<text x="31.9" y="85.5">NL</text>
<text x="47.3" y="84.5">J2</text>
<text x="83" y="89.4">L2</text>
<text x="201.8" y="86.5">32.768K</text>
<text x="204.7" y="88.4">X1</text>
<text x="10.6" y="95.4">2.4G PIFA</text>
<text x="40.8" y="92.3">C25</text>
<text x="40.8" y="94.6">NL</text>
<text x="73.4" y="92.3">15pF</text>
<text x="74.4" y="90.3">C22</text>
<text x="82.1" y="91.3">0R</text>
<text x="49.9" y="96.5" transform="rotate(-90 49.9 96.5)">J3</text>
<text x="66.6" y="96.1">L3</text>
<text x="66.6" y="99">0.3pF</text>
<text x="28" y="103.8">RF</text>
<text x="32.8" y="103.8">J4</text>
<text x="129.4" y="112.5">C24</text>
<text x="168.6" y="112.5">S1</text>
<text x="128.4" y="114.5">100nF</text>
<text x="152.5" y="118.3">H8</text>
<text x="119.7" y="124.1">TP8</text>
<text x="135.9" y="125.5">X2</text>
<text x="150.6" y="124.1">TP9</text>
<text x="134.8" y="127.4">16MHz</text>
<text x="150.6" y="131.8">C28</text>
<text x="202.7" y="129.3">H13</text>
<text x="238.4" y="128.9">H16</text>
<text x="128.4" y="132.8">C27</text>
<text x="128.4" y="134.7">NL</text>
<text x="150.6" y="134.7">NL</text>
<text x="37.3" y="143.8">CON1</text>
<text x="83.6" y="143.8">CON2</text>
<text x="238.4" y="144.6">5 X 2 Header</text>
<text x="37.5" y="157.7">4 X 2 CONN</text>
<text x="83.8" y="157.7">4 X 2 CONN</text>
</g>
<g font-size="1.7">
<text x="66.6" y="17.9">+3V</text>
<text x="209.5" y="13.1">Vout_bulk</text>
<text x="218.2" y="12.1">Vchip</text>
<text x="227.8" y="13.9" transform="rotate(-90 227.8 13.9)">1</text>
<text x="229.7" y="13.9" transform="rotate(-90 229.7 13.9)">2</text>
<text x="23" y="18.5">+3V</text>
<text x="199.3" y="23.1">3</text>
<text x="227.8" y="19.7" transform="rotate(-90 227.8 19.7)">1</text>
<text x="229.7" y="19.7" transform="rotate(-90 229.7 19.7)">2</text>
<text x="31.5" y="28.9">1</text>
<text x="181.9" y="29.9">2</text>
<text x="199.3" y="27">1</text>
<text x="199.3" y="25.1">2</text>
<text x="227.8" y="25.5" transform="rotate(-90 227.8 25.5)">1</text>
<text x="229.7" y="25.5" transform="rotate(-90 229.7 25.5)">2</text>
<text x="31.5" y="30.9">2</text>
<text x="31.5" y="32.8">3</text>
<text x="31.5" y="34.7">4</text>
<text x="60.9" y="35.2">SDA</text>
<text x="181.9" y="31.8">1</text>
<text x="216.2" y="33.2" transform="rotate(-90 216.2 33.2)">1</text>
<text x="218.1" y="33.2" transform="rotate(-90 218.1 33.2)">2</text>
<text x="224.7" y="31.5">+3V</text>
<text x="243.3" y="31.5">+3V</text>
<text x="31.5" y="36.7">5</text>
<text x="31.5" y="38.6">6</text>
<text x="31.5" y="40.5">7</text>
<text x="60.9" y="39">SCK</text>
<text x="85.5" y="37.6">1</text>
<text x="85.5" y="39.5">2</text>
<text x="142.9" y="37" transform="rotate(-90 142.9 37)">4</text>
<text x="144.8" y="37" transform="rotate(-90 144.8 37)">3</text>
<text x="146.7" y="37" transform="rotate(-90 146.7 37)">2</text>
<text x="148.7" y="37" transform="rotate(-90 148.7 37)">1</text>
<text x="254.8" y="37" transform="rotate(-90 254.8 37)">4</text>
<text x="256.7" y="37" transform="rotate(-90 256.7 37)">3</text>
<text x="258.7" y="37" transform="rotate(-90 258.7 37)">2</text>
<text x="260.6" y="37" transform="rotate(-90 260.6 37)">1</text>
<text x="245.2" y="47.9" transform="rotate(-90 245.2 47.9)">2</text>
<text x="133.2" y="52.7" transform="rotate(-90 133.2 52.7)">32</text>
<text x="137.1" y="52.7" transform="rotate(-90 137.1 52.7)">31</text>
<text x="140.9" y="52.7" transform="rotate(-90 140.9 52.7)">30</text>
<text x="144.8" y="52.7" transform="rotate(-90 144.8 52.7)">29</text>
<text x="148.7" y="52.7" transform="rotate(-90 148.7 52.7)">28</text>
<text x="152.5" y="52.7" transform="rotate(-90 152.5 52.7)">27</text>
<text x="156.4" y="52.7" transform="rotate(-90 156.4 52.7)">26</text>
<text x="160.2" y="52.7" transform="rotate(-90 160.2 52.7)">25</text>
<text x="254.8" y="52.5" transform="rotate(-90 254.8 52.5)">4</text>
<text x="256.7" y="52.5" transform="rotate(-90 256.7 52.5)">3</text>
<text x="258.7" y="52.5" transform="rotate(-90 258.7 52.5)">2</text>
<text x="260.6" y="52.5" transform="rotate(-90 260.6 52.5)">1</text>
<text x="107.7" y="59.8">1</text>
<text x="179" y="59.8">24</text>
<text x="245.2" y="59.2" transform="rotate(-90 245.2 59.2)">1</text>
<text x="107.7" y="63.7">2</text>
<text x="179" y="63.7">23</text>
<text x="254.8" y="66" transform="rotate(-90 254.8 66)">4</text>
<text x="256.7" y="66" transform="rotate(-90 256.7 66)">3</text>
<text x="258.7" y="66" transform="rotate(-90 258.7 66)">2</text>
<text x="260.6" y="66" transform="rotate(-90 260.6 66)">1</text>
<text x="107.7" y="71.4">4</text>
<text x="107.7" y="67.5">3</text>
<text x="179" y="67.5">22</text>
<text x="179" y="71.4">21</text>
<text x="107.7" y="75.3">5</text>
<text x="179" y="75.3">20</text>
<text x="200.4" y="77.2">2</text>
<text x="200.4" y="75.3">3</text>
<text x="107.7" y="83">7</text>
<text x="107.7" y="79.1">6</text>
<text x="179" y="83">18</text>
<text x="179" y="79.1">19</text>
<text x="200.4" y="79.1">1</text>
<text x="19.7" y="86.8">1</text>
<text x="41.1" y="86.8">2</text>
<text x="50.6" y="86.8">1</text>
<text x="107.7" y="86.8">8</text>
<text x="179" y="86.8">17</text>
<text x="210.1" y="86.8">1</text>
<text x="215.7" y="86.8">2</text>
<text x="19.7" y="90.7">2</text>
<text x="53.1" y="91.3" transform="rotate(-90 53.1 91.3)">1</text>
<text x="57" y="96">3.3 nH</text>
<text x="53.1" y="100.8" transform="rotate(-90 53.1 100.8)">2</text>
<text x="133.2" y="96.9" transform="rotate(-90 133.2 96.9)">9</text>
<text x="137.1" y="97.9" transform="rotate(-90 137.1 97.9)">10</text>
<text x="140.9" y="97.9" transform="rotate(-90 140.9 97.9)">11</text>
<text x="144.8" y="97.9" transform="rotate(-90 144.8 97.9)">12</text>
<text x="148.7" y="97.9" transform="rotate(-90 148.7 97.9)">13</text>
<text x="152.5" y="97.9" transform="rotate(-90 152.5 97.9)">14</text>
<text x="156.4" y="97.9" transform="rotate(-90 156.4 97.9)">15</text>
<text x="160.2" y="97.9" transform="rotate(-90 160.2 97.9)">16</text>
<text x="39" y="106.2">2</text>
<text x="39" y="108.1">1</text>
<text x="39" y="110">3</text>
<text x="171.8" y="109.6" transform="rotate(-90 171.8 109.6)">4</text>
<text x="173.8" y="109.6" transform="rotate(-90 173.8 109.6)">2</text>
<text x="144.8" y="114.5" transform="rotate(-90 144.8 114.5)">1</text>
<text x="146.7" y="114.5" transform="rotate(-90 146.7 114.5)">2</text>
<text x="148.7" y="114.5" transform="rotate(-90 148.7 114.5)">3</text>
<text x="150.6" y="114.5" transform="rotate(-90 150.6 114.5)">4</text>
<text x="171.8" y="119.1" transform="rotate(-90 171.8 119.1)">3</text>
<text x="173.8" y="119.1" transform="rotate(-90 173.8 119.1)">1</text>
<text x="272.6" y="124.7">+3V</text>
<text x="132.8" y="130.3">1</text>
<text x="142.3" y="130.3">3</text>
<text x="137.1" y="134.5" transform="rotate(-90 137.1 134.5)">2</text>
<text x="139" y="134.5" transform="rotate(-90 139 134.5)">4</text>
<text x="207.9" y="132.2">1</text>
<text x="207.9" y="134.1">2</text>
<text x="207.9" y="136.1">3</text>
<text x="235.1" y="132.2">10</text>
<text x="236.1" y="136.1">6</text>
<text x="236.1" y="134.1">8</text>
<text x="266.8" y="136.1">5</text>
<text x="266.8" y="132.2">9</text>
<text x="266.8" y="134.1">7</text>
<text x="23.2" y="142.5">+3V</text>
<text x="69.5" y="142.5">+3V</text>
<text x="236.1" y="138">4</text>
<text x="236.1" y="139.9">2</text>
<text x="266.8" y="138">3</text>
<text x="266.8" y="139.9">1</text>
<text x="202.7" y="177.2">TITLE:</text>
<text x="202.7" y="181.1">SIZE:</text>
<text x="202.7" y="183">DRN:</text>
<text x="202.7" y="184.9">CRD:</text>
<text x="208.5" y="184.9">Thursday, October 18, 2007</text>
<text x="208.5" y="183">Guogen Le</text>
<text x="208.5" y="181.1">B</text>
<text x="235.5" y="183">CHK:</text>
<text x="235.5" y="184.9">UPD:</text>
<text x="235.5" y="181.1">FILENAME: BK3432</text>
<text x="241.3" y="184.9">Tuesday, December 12, 2017</text>
<text x="245.2" y="183">Beken</text>
<text x="268.4" y="183">APPR:</text>
<text x="268.4" y="184.9">SHEET:</text>
<text x="268.4" y="181.1">REV:</text>
<text x="276.1" y="184.9">1</text>
<text x="276.1" y="181.1">REV1_0</text>
<text x="276.1" y="183">Beken</text>
<text x="279.9" y="184.9">of</text>
<text x="285.7" y="184.9">2</text>
</g>
<g font-size="1.7" fill="#f00">
<text x="188.6" y="17">Vout_bulk</text>
<text x="235.9" y="14.1">VCCRF</text>
<text x="204.1" y="22.8">Vout_bulk</text>
<text x="236.9" y="18.9">VCCIF</text>
<text x="204.1" y="26.6">VBAT3V</text>
<text x="235" y="24.7">VCCMCU</text>
<text x="20.7" y="30.5">P05</text>
<text x="20.7" y="32.4">P04</text>
<text x="20.7" y="34.4">P07</text>
<text x="55.4" y="35.3">P03</text>
<text x="20.7" y="36.3">P06</text>
<text x="20.7" y="38.2">P03</text>
<text x="55.4" y="39.2">P02</text>
<text x="132.9" y="47.9" transform="rotate(-90 132.9 47.9)">P06</text>
<text x="136.7" y="47.9" transform="rotate(-90 136.7 47.9)">P07</text>
<text x="140.6" y="47.9" transform="rotate(-90 140.6 47.9)">P10</text>
<text x="144.4" y="47.9" transform="rotate(-90 144.4 47.9)">P11</text>
<text x="148.3" y="47.9" transform="rotate(-90 148.3 47.9)">P12</text>
<text x="152.2" y="47.9" transform="rotate(-90 152.2 47.9)">P13</text>
<text x="156" y="47.9" transform="rotate(-90 156 47.9)">P33</text>
<text x="185.9" y="46" transform="rotate(-90 185.9 46)">SW</text>
<text x="95" y="59.5">P05</text>
<text x="95" y="63.3">P04</text>
<text x="184.8" y="63.3">VBAT3V</text>
<text x="95" y="71">P02</text>
<text x="95" y="67.2">P03</text>
<text x="183.8" y="67.2">VCCMCU</text>
<text x="95" y="74.9">UART1_RX</text>
<text x="187.9" y="76.8">UART2_TX</text>
<text x="190.6" y="74.9">P34</text>
<text x="95.2" y="78.8">UART1_TX</text>
<text x="97.9" y="82.6">VCCRF</text>
<text x="187.7" y="78.8">UART2_RX</text>
<text x="132.9" y="104.8" transform="rotate(-90 132.9 104.8)">VCCIF</text>
<text x="144.4" y="106.7" transform="rotate(-90 144.4 106.7)">P31</text>
<text x="148.3" y="106.7" transform="rotate(-90 148.3 106.7)">P32</text>
<text x="152.2" y="106.7" transform="rotate(-90 152.2 106.7)">P35</text>
<text x="156" y="106.7" transform="rotate(-90 156 106.7)">P14</text>
<text x="164.5" y="105.8">RSTN</text>
<text x="213.9" y="131.8">RSTN</text>
<text x="222.4" y="133.8">DL_Mode</text>
<text x="227.2" y="137.6">P06</text>
<text x="271.6" y="137.6">P07</text>
<text x="227.2" y="139.6">P04</text>
<text x="271.6" y="139.6">P05</text>
<text x="16.8" y="149.2">UART1_TX</text>
<text x="63.2" y="149.2">UART2_TX</text>
<text x="16.8" y="151.2">UART1_RX</text>
<text x="63.2" y="151.2">UART2_RX</text>
</g>
<g font-size="1.7" fill="#004080">
<text x="196" y="23.9">3</text>
<text x="34.8" y="29.7">1</text>
<text x="196" y="27.8">1</text>
<text x="196" y="25.9">2</text>
<text x="34.8" y="31.7">2</text>
<text x="34.8" y="33.6">3</text>
<text x="34.8" y="35.5">4</text>
<text x="143.7" y="33.8" transform="rotate(-90 143.7 33.8)">4</text>
<text x="145.6" y="33.8" transform="rotate(-90 145.6 33.8)">3</text>
<text x="147.5" y="33.8" transform="rotate(-90 147.5 33.8)">2</text>
<text x="149.5" y="33.8" transform="rotate(-90 149.5 33.8)">1</text>
<text x="255.6" y="33.8" transform="rotate(-90 255.6 33.8)">4</text>
<text x="257.6" y="33.8" transform="rotate(-90 257.6 33.8)">3</text>
<text x="259.5" y="33.8" transform="rotate(-90 259.5 33.8)">2</text>
<text x="261.4" y="33.8" transform="rotate(-90 261.4 33.8)">1</text>
<text x="34.8" y="37.5">5</text>
<text x="34.8" y="39.4">6</text>
<text x="34.8" y="41.3">7</text>
<text x="255.6" y="49.2" transform="rotate(-90 255.6 49.2)">4</text>
<text x="257.6" y="49.2" transform="rotate(-90 257.6 49.2)">3</text>
<text x="259.5" y="49.2" transform="rotate(-90 259.5 49.2)">2</text>
<text x="261.4" y="49.2" transform="rotate(-90 261.4 49.2)">1</text>
<text x="111" y="64.5">P04(SPI_CLK)_jtag_tdi</text>
<text x="111" y="60.6">P05(SPI_MOSI)_jtag_tdo</text>
<text x="141.7" y="64.4" transform="rotate(-90 141.7 64.4)">(PWM0)P10</text>
<text x="145.6" y="64.4" transform="rotate(-90 145.6 64.4)">(PWM1)P11</text>
<text x="149.5" y="64.4" transform="rotate(-90 149.5 64.4)">(PWM2)P12</text>
<text x="153.3" y="64.4" transform="rotate(-90 153.3 64.4)">(PWM3)P13</text>
<text x="157.2" y="62.7" transform="rotate(-90 157.2 62.7)">(CH3)P33</text>
<text x="161.1" y="61.8" transform="rotate(-90 161.1 61.8)">VSSBAT</text>
<text x="169.6" y="64.5">VDDBAT</text>
<text x="173.8" y="60.6">SW</text>
<text x="255.6" y="62.7" transform="rotate(-90 255.6 62.7)">4</text>
<text x="257.6" y="62.7" transform="rotate(-90 257.6 62.7)">3</text>
<text x="259.5" y="62.7" transform="rotate(-90 259.5 62.7)">2</text>
<text x="261.4" y="62.7" transform="rotate(-90 261.4 62.7)">1</text>
<text x="111" y="68.3">P03(IIC_SDA)_jtag_ntrst</text>
<text x="169.1" y="68.3">VCCMCU</text>
<text x="111" y="76.1">P01(UART1_RX)</text>
<text x="111" y="72.2">P02/(IIC_SCL)</text>
<text x="134" y="75.2" transform="rotate(-90 134 75.2)">jtag_tck_(SPI_MISO)_P06</text>
<text x="137.9" y="74.9" transform="rotate(-90 137.9 74.9)">jtag_tms_(SPI_NSS)_P07</text>
<text x="163.5" y="76.1">(UART2_TX)P16</text>
<text x="168.9" y="72.2">(CH4)P34</text>
<text x="203.7" y="78">2</text>
<text x="203.7" y="76.1">3</text>
<text x="111" y="83.8">VCCRF</text>
<text x="111" y="79.9">P00(UART1_TX)</text>
<text x="163.3" y="79.9">(UART2_RX)P17</text>
<text x="171" y="83.8">VDD12</text>
<text x="203.7" y="79.9">1</text>
<text x="13.7" y="87.7">RFin</text>
<text x="111" y="87.7">ANT</text>
<text x="169.2" y="87.7">XTAL32K</text>
<text x="13.5" y="91.5">GND</text>
<text x="134" y="93.6" transform="rotate(-90 134 93.6)">VCCIF</text>
<text x="137.9" y="93.6" transform="rotate(-90 137.9 93.6)">XTALO</text>
<text x="141.7" y="93.6" transform="rotate(-90 141.7 93.6)">XTALI</text>
<text x="145.6" y="93.6" transform="rotate(-90 145.6 93.6)">P31</text>
<text x="149.5" y="93.6" transform="rotate(-90 149.5 93.6)">P32(CH2)</text>
<text x="153.3" y="93.6" transform="rotate(-90 153.3 93.6)">P35(CH5)</text>
<text x="157.2" y="93.6" transform="rotate(-90 157.2 93.6)">P14(PWM4)</text>
<text x="161.1" y="93.6" transform="rotate(-90 161.1 93.6)">RSTN</text>
<text x="145.6" y="117.8" transform="rotate(-90 145.6 117.8)">1</text>
<text x="147.5" y="117.8" transform="rotate(-90 147.5 117.8)">2</text>
<text x="149.5" y="117.8" transform="rotate(-90 149.5 117.8)">3</text>
<text x="151.4" y="117.8" transform="rotate(-90 151.4 117.8)">4</text>
<text x="136.1" y="131.1">1</text>
<text x="137.9" y="131.3" transform="rotate(-90 137.9 131.3)">2</text>
<text x="139" y="131.1">3</text>
<text x="139.8" y="131.3" transform="rotate(-90 139.8 131.3)">4</text>
<text x="204.6" y="133">1</text>
<text x="204.6" y="134.9">2</text>
<text x="204.6" y="136.9">3</text>
<text x="239.4" y="136.9">GND</text>
<text x="239.4" y="134.9">VPP</text>
<text x="239.4" y="133">NA/E_CS</text>
<text x="256.6" y="133">NA/E_WP</text>
<text x="260.6" y="136.9">GND</text>
<text x="260.8" y="134.9">VCC</text>
<text x="239.4" y="140.7">MOSI</text>
<text x="239.4" y="138.8">I_SCK/E_HOLD</text>
<text x="254.4" y="138.8">I_CS/E_SCK</text>
<text x="260.1" y="140.7">MISO</text>
<text x="38.6" y="148.5">1</text>
<text x="45.4" y="148.5">2</text>
<text x="85" y="148.5">1</text>
<text x="91.7" y="148.5">2</text>
<text x="38.6" y="150.4">3</text>
<text x="38.6" y="152.3">5</text>
<text x="38.6" y="154.2">7</text>
<text x="45.4" y="150.4">4</text>
<text x="45.4" y="152.3">6</text>
<text x="45.4" y="154.2">8</text>
<text x="85" y="150.4">3</text>
<text x="85" y="152.3">5</text>
<text x="85" y="154.2">7</text>
<text x="91.7" y="150.4">4</text>
<text x="91.7" y="152.3">6</text>
<text x="91.7" y="154.2">8</text>
</g>
<g font-size="1.4">
<text x="30.9" y="1.5">5</text>
<text x="88.8" y="1.5">4</text>
<text x="146.7" y="1.5">3</text>
<text x="204.7" y="1.5">2</text>
<text x="262.6" y="1.5">1</text>
<text x=".5" y="26.1">D</text>
<text x="292" y="26.1">D</text>
<text x=".5" y="71.9">C</text>
<text x="292" y="71.9">C</text>
<text x=".5" y="117.8">B</text>
<text x="292" y="117.8">B</text>
<text x=".5" y="163.6">A</text>
<text x="292" y="163.6">A</text>
<text x="30.9" y="186.8">5</text>
<text x="88.8" y="186.8">4</text>
<text x="146.7" y="186.8">3</text>
<text x="204.7" y="186.8">2</text>
<text x="262.6" y="186.8">1</text>
</g>
</svg>
